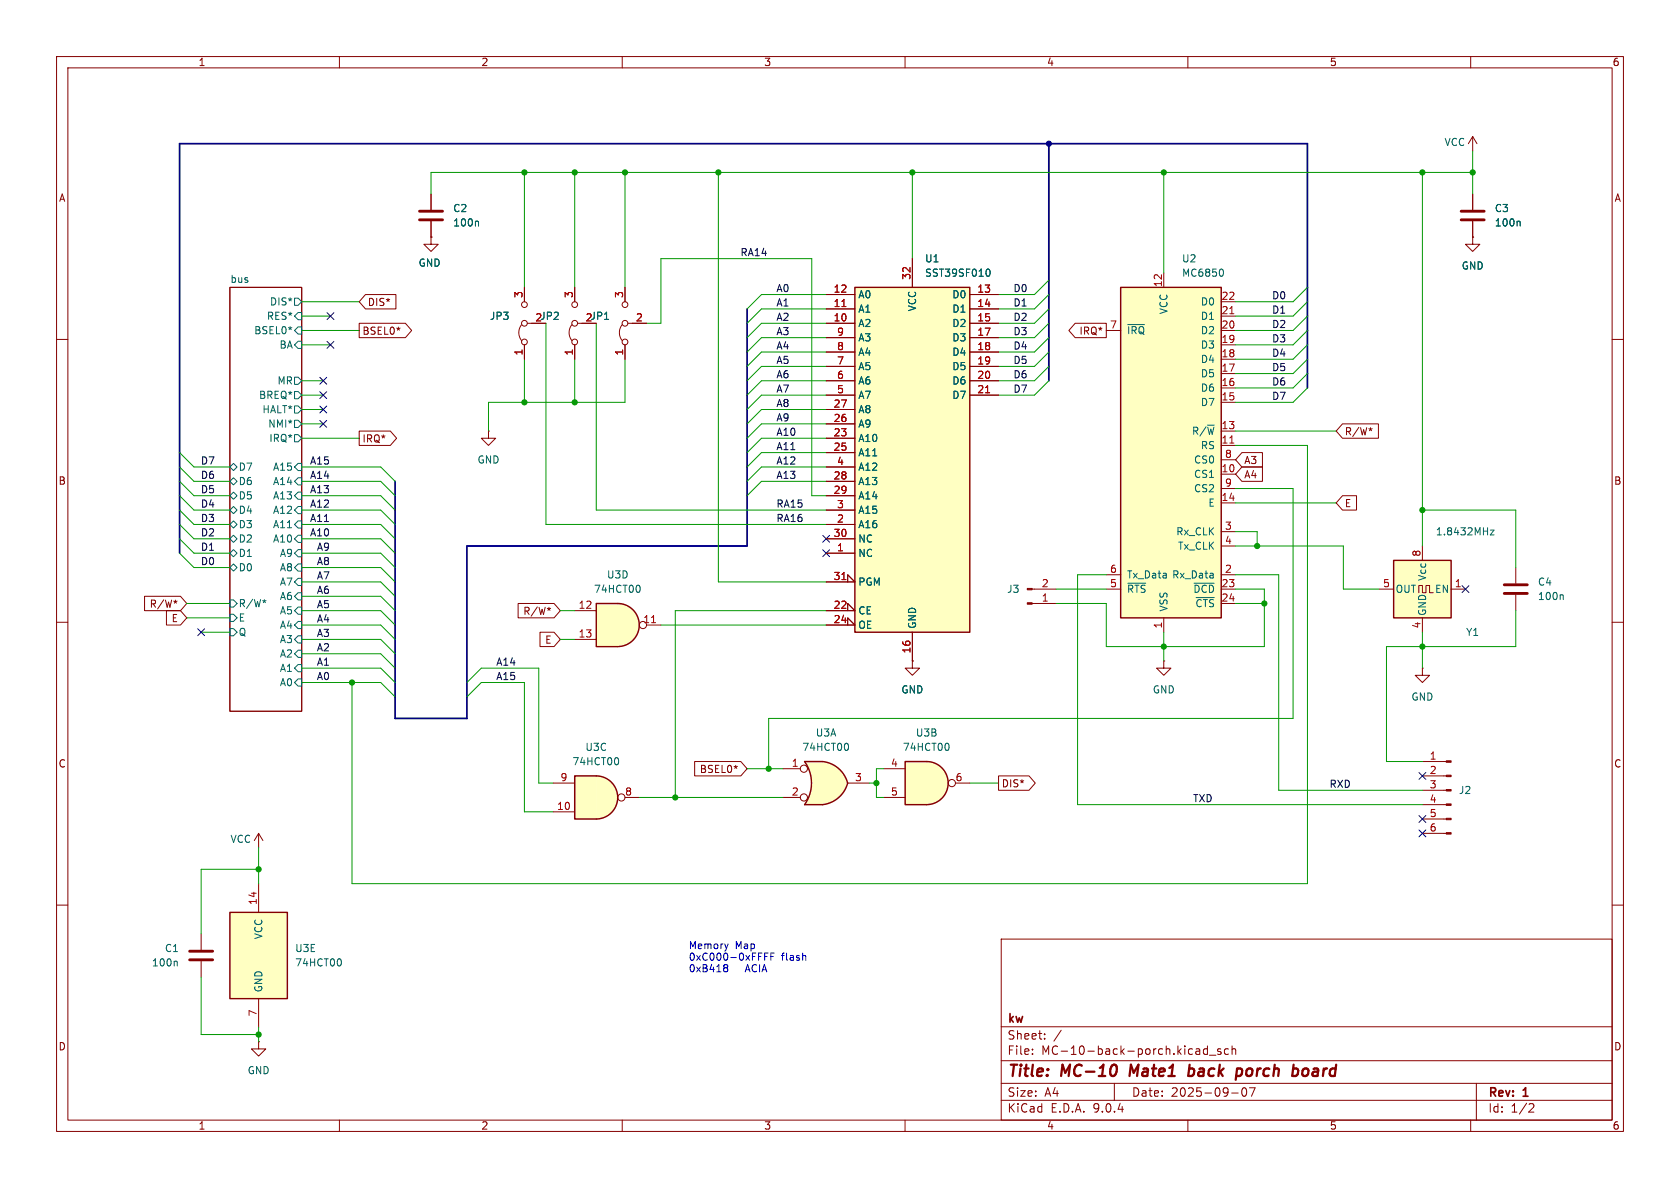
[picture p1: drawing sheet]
<svg xmlns="http://www.w3.org/2000/svg" width="297mm" height="210mm" viewBox="0 0 297 210" stroke-linecap="round" stroke-linejoin="round" font-family="sans-serif">
<g fill="none" stroke="#840000" stroke-width=".18">
<path d="M10 10h277v190h-277zM12 12h273v186h-273zM60 10v2M110 10v2M160 10v2M210 10v2M260 10v2M40.6 50.8h12.7v74.9h-12.7zM10 60h2M86.4 76.2v1.3h1.2l-1.2 1.2-1.3-1.2h1.3M86.4 76.2h.1M285 60h2"/>
<path d="M10 110h2M161.3 116.8v1.3h1.3l-1.3 1.3-1.3-1.3h1.3M161.3 116.8h.1M268 100.3v2.8M268 105.2v2.8M285 110h2M10 160h2M177 166h108v32h-108zM285 160h2M60 198v2M110 198v2M160 198v2"/>
<path d="M177 194.5h108M177 191.5h108M177 187.5h108M177 181.5h108M182.5 186.3v.1M182.5 185.5v.1M184.7 183.6v.1M184.7 182.8v.1M187.6 182.1l-1.3 2M197 191.5v3M210 198v2M211.6 185.4h.3l.2 .2v.8"/>
<path d="M212.1 186.3l-.5 .1M212.1 185.8h-.5M213.5 185.5l-.5-.1-.3 .3v.4l.2 .2h.6M213.5 184.9v1.5M213.8 186.5h1.2M215.8 185.5l-.3-.1-.3 .2 .1 .2 .5 .2v.3h-.6M217.2 185.5l-.5-.1-.2 .3v.4l.1 .2h.6M217.7 193.2h1.2M217.8 185.5l.2-.1 .4 .1 .1 .9M217.8 184.9v1.5M220.2 192.4l-.2-.1a.81 .81 0 0 0-.6 .6 .81 .81 0 0 0 .3 .8l.2 .1a.81 .81 0 0 0 .3-1.4M221.9 192.3l-.7 1.5"/>
<path d="M260 198v2M261 191.5v6.5M270.5 195.1l.5 .1 .2 .3-1 1.1h1"/>
</g>
<path d="M197.1 188.2l.2 .1a1.54 1.54 0 0 1-.2 1.7M199.9 188.2l-.2 2M210.2 189l.2-.1 .6 .1M210.3 188.2l-.2 2M210.9 190a.66 .66 0 0 1-.8 .1M219.3 188.9l.3 .4-.1 .5-.2 .3M231 188.9a.62 .62 0 0 0-.7 .4v.7a.52 .52 0 0 0 .7 .1" fill="none" stroke="#840000" stroke-width=".4"/>
<g fill="none" stroke="#006464" stroke-width=".18">
<path d="M51.6 57.9l-.3 .1M52.1 52.7h.6l.6 .6-.6 .7h-.6zM52.7 55.2h.6v1.3h-.6l-.6-.6zM52.7 57.8h.6v1.3h-.6l-.6-.7zM52.1 71.8h.6l.6 .6-.6 .6h-.6zM52.1 69.2h.6l.6 .7-.6 .6h-.6zM52.1 66.7h.6l.6 .6-.6 .6h-.6zM52.1 74.3h.6l.6 .6-.6 .7h-.6zM52.1 76.8h.6l.6 .7-.6 .6h-.6zM52.7 60.3h.6v1.3h-.6l-.6-.6zM40.6 82.6l.7-.7 .6 .7-.6 .6zM40.6 95.3l.7-.7 .6 .7-.6 .6z"/>
<path d="M40.6 85.1l.7-.6 .6 .6-.6 .6zM40.6 90.2l.7-.7 .6 .7-.6 .6zM40.6 87.6l.7-.6 .6 .6-.6 .7zM40.6 92.7l.7-.6 .6 .6-.6 .6zM41.3 97.2l.6 .6-.6 .6-.7-.6zM52.1 95.3l.6-.7h.6v1.3h-.6zM52.7 81.9h.6v1.3h-.6l-.6-.6zM52.7 87h.6v1.3h-.6l-.6-.7zM52.7 89.5h.6v1.3h-.6l-.6-.6zM52.7 84.5h.6v1.2h-.6l-.6-.6zM52.7 99.7h.6v1.3h-.6l-.6-.7zM52.7 97.2h.6v1.2h-.6l-.6-.6z"/>
<path d="M52.7 92.1h.6v1.2h-.6l-.6-.6zM40.6 100.3l.7-.6 .6 .6-.6 .7zM40.6 106h.7l.6 .7-.6 .6h-.7zM40.6 108.6h.7l.6 .6-.6 .7h-.7zM40.6 111.1h.7l.6 .7-.6 .6h-.7zM47 106.2l-.3 .1 .2 .2M52.1 113l.6-.6h.6v1.3h-.6zM52.7 107.3h.6v1.3h-.6l-.6-.6zM52.7 104.8h.6v1.2h-.6l-.6-.6zM52.7 102.2h.6v1.3h-.6l-.6-.6zM52.7 109.9h.6v1.2h-.6l-.6-.6zM52.7 117.5h.6v1.2h-.6l-.6-.6z"/>
<path d="M52.7 114.9h.6v1.3h-.6l-.6-.6zM276.2 105.1l.2 .2v.7M52.7 120h.6v1.3h-.6l-.6-.6z"/>
</g>
<path d="M265.9 103.4h4.1M265.9 104.9h4.1" fill="none" stroke="#840000" stroke-width=".51"/>
<path d="M142.2 134.6h3.2M142.2 142.2h3.2" fill="none" stroke="#ffffc2" stroke-width=".18"/>
<g fill="#ffffc2" stroke="#ffffc2" stroke-width=".18">
<path d="M144.8 137.1l5.1 1.3a5.2 5.2 0 0 1-4.5 3.8z"/>
<path d="M145.4 134.6a5.1 5.1 0 0 1 4.5 3.8l-5 1.3z"/>
</g>
<path d="M142.2 134.6h3.2v7.6h-3.2a6.7 6.7 0 0 0 0-7.6z" fill="#ffffc2"/>
<path d="M145.4 134.6h-3.2a6.6 6.6 0 0 1 0 7.6h3.2M145.4 134.6a5.2 5.2 0 0 1 4.5 3.8 5.2 5.2 0 0 1-4.5 3.8" fill="none" stroke="#840000" stroke-width=".25"/>
<g fill="none" stroke="#840000" stroke-width=".18">
<path d="M76.2 41.9v1.3h1.3l-1.3 1.3-1.3-1.3h1.3M76.2 41.9h.1M182.5 106.7h4.2M182.5 104.1h4.2M205.7 116.8v1.3h1.3l-1.3 1.3-1.2-1.3h1.2M205.7 116.8h.1M138.4 135.9h3.1M149.9 138.4h3.8M138.4 141h3.1"/>
<circle cx="142.1" cy="135.9" r=".63"/>
<circle cx="142.1" cy="141" r=".63"/>
</g>
<path d="M149.8 131.5l.2 .4-.2 .7" fill="none" stroke="#006464" stroke-width=".18"/>
<g fill="#840000" stroke="#840000" stroke-width=".18">
<path d="M181.6 106.6h.9v.2h-.9z"/>
<path d="M181.6 104h.9v.3h-.9z"/>
</g>
<path d="M163.8 134.6a3.8 3.8 0 0 1 3.8 3.8 3.8 3.8 0 0 1-3.8 3.8z" fill="#ffffc2" stroke="#ffffc2" stroke-width=".18"/>
<path d="M160 134.6h3.8v7.6h-3.8z" fill="#ffffc2"/>
<path d="M160 134.6h3.8a3.8 3.8 0 0 1 3.8 3.8 3.8 3.8 0 0 1-3.8 3.8h-3.8z" fill="none" stroke="#840000" stroke-width=".25"/>
<g fill="none" stroke="#840000" stroke-width=".18">
<path d="M76.2 34.3v2.8M76.2 39.1v2.8M156.2 135.9h3.8M168.9 138.4h2.5M156.2 141h3.8"/>
<circle cx="168.3" cy="138.4" r=".63"/>
</g>
<path d="M84.4 39.1l.2 .2v.6M167.6 131.5l.2 .4-.2 .7" fill="none" stroke="#006464" stroke-width=".18"/>
<path d="M74.2 37.3h4M74.2 38.9h4" fill="none" stroke="#840000" stroke-width=".51"/>
<path d="M246.4 99.1h10.1v10.1h-10.1z" fill="#ffffc2"/>
<path d="M246.4 99.1h10.1v10.1h-10.1z" fill="none" stroke="#840000" stroke-width=".25"/>
<path d="M251.5 96.5v2.6M243.8 104.1h2.6M250.8 104.8v-1.3h.7v1.3h.6v-1.3h.6v1.3h.7M251.5 118.1v1.3h1.2l-1.2 1.3-1.3-1.3h1.3M251.5 118.1h.1M251.5 109.2v2.6M256.5 104.1h2.6" fill="none" stroke="#840000" stroke-width=".18"/>
<path d="M263.5 93.7h.6l-.6 .9h.6" fill="none" stroke="#006464" stroke-width=".18"/>
<path d="M109.2 106.7a3.8 3.8 0 0 1 3.8 3.8 3.8 3.8 0 0 1-3.8 3.8z" fill="#ffffc2" stroke="#ffffc2" stroke-width=".18"/>
<path d="M105.4 106.7h3.8v7.6h-3.8z" fill="#ffffc2"/>
<path d="M105.4 106.7h3.8a3.8 3.8 0 0 1 3.8 3.8 3.8 3.8 0 0 1-3.8 3.8h-3.8z" fill="none" stroke="#840000" stroke-width=".25"/>
<g fill="none" stroke="#840000" stroke-width=".18">
<path d="M110 57.4a2.26 2.26 0 0 0 0 2.8M110.5 50.8v2.5M111 57.2h3.3M110.5 61v2.5M101.6 108h3.8M101.6 113h3.8M114.3 110.5h2.5"/>
<circle cx="110.5" cy="53.8" r=".51"/>
<circle cx="110.5" cy="57.2" r=".51"/>
<circle cx="110.5" cy="60.5" r=".51"/>
<circle cx="113.7" cy="110.5" r=".63"/>
</g>
<path d="M115.2 110.1h.7" fill="none" stroke="#a90000" stroke-width=".18"/>
<path d="M113 103.5l.2 .4-.2 .8" fill="none" stroke="#006464" stroke-width=".18"/>
<path d="M151.1 50.8h20.3v61h-20.3z" fill="#ffffc2"/>
<path d="M151.1 50.8h20.3v61h-20.3z" fill="none" stroke="#840000" stroke-width=".25"/>
<g fill="none" stroke="#840000" stroke-width=".18">
<path d="M260.3 24.1v2.6M260.3 34.3v2.8M260.3 39.1v2.8M260.3 24.1l-.7 1.3M260.3 24.1l.8 1.3M92.2 57.4a2.26 2.26 0 0 0 0 2.8M92.7 50.8v2.5M93.2 57.2h.8M101.1 57.4a2.26 2.26 0 0 0 0 2.8M101.6 50.8v2.5M102.1 57.2h.8M146 52.1h5.1"/>
<path d="M146 54.6h5.1M146 57.2h5.1M146 59.7h5.1M161.3 45.7v5.1M171.4 52.1h5.1M171.4 54.6h5.1M171.4 57.2h5.1M171.4 59.7h5.1M260.3 41.9v1.3h1.3l-1.3 1.3-1.2-1.3h1.2M260.3 41.9h.1M92.7 61v2.5M101.6 61v2.5"/>
<path d="M146 62.2h5.1M146 64.8h5.1M146 67.3h5.1M146 69.9h5.1M146 72.4h5.1M146 74.9h5.1M146 77.5h5.1M171.4 62.2h5.1M171.4 64.8h5.1M171.4 67.3h5.1M171.4 69.9h5.1M146 80h5.1"/>
<path d="M146 82.6h5.1M146 85.1h5.1M146 87.6h5.1M146 90.2h5.1M146 92.7h5.1M146 95.3h5.1M146 97.8h5.1M146 102.9h5.1l-1.2-1.3v1.3M146 108h5.1l-1.2-1.3v1.3M146 110.5h5.1l-1.2-1.3v1.3M161.3 111.8v5M251.5 134.6h4.2"/>
<path d="M251.5 137.2h4.2M251.5 139.7h4.2M45.7 147.3l-.7 1.3M45.7 147.3l.8 1.3M45.7 147.3v2.6M251.5 142.2h4.2M251.5 144.8h4.2M251.5 147.3h4.2M35.6 165.1v2.8M35.6 169.9v2.8"/>
<circle cx="92.7" cy="57.2" r=".51"/>
<circle cx="92.7" cy="53.8" r=".51"/>
<circle cx="101.6" cy="53.8" r=".51"/>
<circle cx="101.6" cy="57.2" r=".51"/>
<circle cx="92.7" cy="60.5" r=".51"/>
<circle cx="101.6" cy="60.5" r=".51"/>
</g>
<path d="M148.8 54.2h.8M174.2 69.4h.8M148.8 102.5h.8" fill="none" stroke="#a90000" stroke-width=".18"/>
<path d="M268.6 39.1l.1 .2v.6M174.6 47.6a.68 .68 0 0 1 .5 .6 .68 .68 0 0 1-.5 .6M31.2 169.9l.1 .2v.7" fill="none" stroke="#006464" stroke-width=".18"/>
<g fill="#840000" stroke="#840000" stroke-width=".18">
<path d="M255.7 134.5h.8v.2h-.8z"/>
<path d="M255.7 137h.8v.3h-.8z"/>
<path d="M255.7 139.6h.8v.2h-.8z"/>
<path d="M255.7 142.1h.8v.3h-.8z"/>
<path d="M255.7 144.7h.8v.2h-.8z"/>
<path d="M255.7 147.2h.8v.2h-.8z"/>
</g>
<path d="M258.3 37.3h4.1M258.3 38.9h4.1M33.5 168.1h4.1M33.5 169.7h4.1" fill="none" stroke="#840000" stroke-width=".51"/>
<path d="M198.1 50.8h17.8v58.4h-17.8z" fill="#ffffc2"/>
<path d="M198.1 50.8h17.8v58.4h-17.8z" fill="none" stroke="#840000" stroke-width=".25"/>
<g fill="none" stroke="#840000" stroke-width=".18">
<path d="M195.6 58.4h2.5M205.7 48.3v2.5M215.9 53.3h2.5M215.9 55.9h2.5M215.9 58.4h2.5M215.9 61h2.5M215.9 63.5h2.5M215.9 66h2.5M215.9 68.6h2.5M215.9 71.1h2.5M215.9 76.2h2.5M215.9 78.7h2.5"/>
<path d="M215.9 81.3h2.5M215.9 83.8h2.5M215.9 86.4h2.5M215.9 88.9h2.5M215.9 94h2.5M215.9 96.5h2.5M195.6 101.6h2.5M195.6 104.1h2.5M205.7 109.2v2.6M215.9 101.6h2.5M215.9 104.1h2.5M215.9 106.7h2.5"/>
<path d="M45.7 184.2v1.2h1.3l-1.3 1.3-1.3-1.3h1.3M45.7 184.2h.1"/>
</g>
<path d="M217.4 55.5h.7M217.4 78.3h.7" fill="none" stroke="#a90000" stroke-width=".18"/>
<path d="M199.4 57.4h2.9M216 47.6a.79 .79 0 0 1 0 1.2M199.4 103.1h3.2M211.1 103.1h3.6M211.5 105.6h3.2" fill="none" stroke="#006464" stroke-width=".18"/>
<path d="M40.6 161.3h10.2v15.2h-10.2z" fill="#ffffc2"/>
<path d="M40.6 161.3h10.2v15.2h-10.2z" fill="none" stroke="#840000" stroke-width=".25"/>
<path d="M45.7 156.2v5.1M45.7 176.5v5.1" fill="none" stroke="#840000" stroke-width=".18"/>
<path d="M60.2 169.5l.1 .5-.1 .7" fill="none" stroke="#006464" stroke-width=".18"/>
<path d="M105.4 137.2a3.8 3.8 0 0 1 3.8 3.8 3.8 3.8 0 0 1-3.8 3.8z" fill="#ffffc2" stroke="#ffffc2" stroke-width=".18"/>
<path d="M101.6 137.2h3.8v7.6h-3.8z" fill="#ffffc2"/>
<path d="M101.6 137.2h3.8a3.8 3.8 0 0 1 3.8 3.8 3.8 3.8 0 0 1-3.8 3.8h-3.8z" fill="none" stroke="#840000" stroke-width=".25"/>
<g fill="none" stroke="#840000" stroke-width=".18">
<path d="M76.2 34.3v2.8M76.2 39.1v2.8M260.3 34.3v2.8M260.3 39.1v2.8M63.5 57.1h8.2l1.1 1.3-1.1 1.3h-8.2zM64.6 52.1h5.4v2.5h-5.4l-1.1-1.3zM70.7 58l-.3 .1M76.2 41.9h.1M92.7 50.8v2.5M101.6 50.8v2.5M110.5 50.8v2.5M111.8 57.2h2.5"/>
<path d="M146 57.2h5.1M146 52.1h5.1M146 54.6h5.1M146 59.7h5.1M161.3 45.7v5.1M171.4 57.2h5.1M171.4 52.1h5.1M171.4 54.6h5.1M171.4 59.7h5.1M190.1 57.1h5.5v2.6h-5.5l-1.1-1.3zM260.3 41.9h.1M63.5 76.2h5.5l1.1 1.3-1.1 1.2h-5.5z"/>
<path d="M92.7 61v2.5M101.6 61v2.5M110.5 61v2.5M146 62.2h5.1M146 64.8h5.1M146 67.3h5.1M146 69.9h5.1M146 72.4h5.1M146 74.9h5.1M146 77.5h5.1M171.4 62.2h5.1M171.4 64.8h5.1"/>
<path d="M171.4 67.3h5.1M171.4 69.9h5.1M237.3 74.9h6.4v2.6h-6.4l-1.1-1.3zM242.6 75.8l-.3 .1 .2 .2M146 80h5.1M146 82.6h5.1M146 85.1h5.1M146 87.6h5.1M146 90.2h5.1M146 92.7h5.1M146 95.3h5.1M146 97.8h5.1"/>
<path d="M219.6 82.5h3.6v2.6h-3.6l-1.2-1.3zM219.6 80h3.6v2.6h-3.6l-1.2-1.3zM237.3 87.6h2.5v2.6h-2.5l-1.1-1.3zM25.6 105.4h6.3l1.1 1.3-1.1 1.3h-6.3zM29.4 107.9h2.5l1.1 1.3-1.1 1.3h-2.5zM31.3 106.3l-.3 .1 .2 .2M91.6 106.7h6.3l1.2 1.3-1.2 1.2h-6.3zM95.5 111.8h2.4l1.2 1.2-1.2 1.3h-2.4zM97.3 107.5l-.3 .2 .2 .2M146 102.9h5.1l-1.2-1.3v1.3M146 108h5.1l-1.2-1.3v1.3M146 110.5h5.1l-1.2-1.3v1.3"/>
<path d="M161.3 116.8h.1M161.3 111.8v5M97.8 138.4h3.8M122.8 134.6h8.2l1.1 1.3-1.1 1.3h-8.2zM130.4 135.5l-.3 .1M176.5 137.2h5.4l1.1 1.2-1.1 1.3h-5.4zM97.8 143.5h3.8M110.5 141h2.5"/>
<circle cx="109.9" cy="141" r=".63"/>
</g>
<path d="M84.4 39.1l.2 .2v.6M268.6 39.1l.1 .2v.6M174.6 47.6a.68 .68 0 0 1 .5 .6 .68 .68 0 0 1-.5 .6M109.2 134l.2 .4-.2 .7" fill="none" stroke="#006464" stroke-width=".18"/>
<path d="M185.4 25.4v41.9M132.1 54.6v41.9h-49.6v30.5h-12.7v-41.9M231.1 68.6v-43.2h-199.4v72.4" fill="none" stroke="#000084" stroke-width=".3"/>
<g fill="none" stroke="#009600" stroke-width=".18">
<path d="M92.7 30.5v20.3M101.6 30.5v20.3M110.5 30.5v20.3M127 30.5v72.4h19M161.3 30.5v15.2M205.7 30.5v17.8M251.5 30.5v66M260.3 30.5h-184.1v3.8M260.3 26.7v7.6M53.3 58.4h10.2M53.3 55.9h5.1M53.3 53.3h10.2"/>
<path d="M96.5 57.2v35.5h49.5M105.4 57.2v33h40.6M114.3 57.2h2.5v-11.5h26.7v41.9h2.5M146 57.2h-11.4l-2.5 2.5M146 52.1h-11.4l-2.5 2.5M146 54.6h-11.4l-2.5 2.6M146 59.7h-11.4l-2.5 2.5M185.4 54.6l-2.5 2.6h-6.4M185.4 49.5l-2.5 2.6h-6.4M185.4 52.1l-2.5 2.5h-6.4M185.4 59.7l-2.5 2.5h-6.4M185.4 57.2l-2.5 2.5h-6.4"/>
<path d="M231.1 55.9l-2.5 2.5h-10.2M231.1 53.3l-2.5 2.6h-10.2M231.1 58.4l-2.5 2.6h-10.2M231.1 50.8l-2.5 2.5h-10.2M53.3 72.4h3.8M53.3 61h5.1M53.3 67.3h3.8M53.3 69.9h3.8M53.3 74.9h3.8M53.3 77.5h10.2M92.7 63.5v7.6M101.6 63.5v7.6"/>
<path d="M110.5 63.5v7.6h-24.1v5.1M146 72.4h-11.4l-2.5 2.5M146 62.2h-11.4l-2.5 2.6M146 64.8h-11.4l-2.5 2.5M146 67.3h-11.4l-2.5 2.6M146 69.9h-11.4l-2.5 2.5M146 74.9h-11.4l-2.5 2.6M146 77.5h-11.4l-2.5 2.5M185.4 62.2l-2.5 2.6h-6.4M185.4 64.8l-2.5 2.5h-6.4M185.4 67.3l-2.5 2.6h-6.4M218.4 78.7h12.7v77.5h-168.9v-35.5"/>
<path d="M218.4 76.2h17.8M231.1 68.6l-2.5 2.5h-10.2M231.1 61l-2.5 2.5h-10.2M231.1 63.5l-2.5 2.5h-10.2M231.1 66l-2.5 2.6h-10.2M31.7 85.1l2.6 2.5h6.3M31.7 97.8l2.6 2.5h6.3M31.7 90.2l2.6 2.5h6.3M31.7 92.7l2.6 2.6h6.3M31.7 80l2.6 2.6h6.3M31.7 82.6l2.6 2.5h6.3M31.7 87.6l2.6 2.6h6.3"/>
<path d="M31.7 95.3l2.6 2.5h6.3M53.3 87.6h14l2.5 2.6M53.3 92.7h14l2.5 2.6M53.3 95.3h14l2.5 2.5M53.3 82.6h14l2.5 2.5M53.3 85.1h14l2.5 2.5M53.3 90.2h14l2.5 2.5M53.3 97.8h14l2.5 2.5M146 80h-11.4l-2.5 2.6M146 82.6h-11.4l-2.5 2.5M146 85.1h-11.4l-2.5 2.5M218.4 88.9h17.8"/>
<path d="M218.4 86.4h10.2v40.6h-92.7v8.9M218.4 96.5h19.1v7.6h6.3M218.4 94h3.8v2.5M251.5 90.2h16.5v10.1M33 106.7h7.6M33 109.2h7.6M35.6 111.8h5M53.3 115.6h14l2.5 2.5M53.3 100.3h14l2.5 2.6M53.3 108h14l2.5 2.5M53.3 113h14l2.5 2.6M53.3 110.5h14l2.5 2.5"/>
<path d="M53.3 105.4h14l2.5 2.6M53.3 102.9h14l2.5 2.5M53.3 118.1h14l2.5 2.6M99.1 108h2.5M99.1 113h2.5M116.8 110.5h29.2M146 108h-26.6v33M186.7 104.1h8.9M195.6 101.6h-5.1v40.6h61M205.7 111.8v5M218.4 104.1h5.1v10.2h-27.9v-7.6h-8.9M218.4 106.7h5.1"/>
<path d="M218.4 101.6h7.7v38.1h25.4M251.5 111.8v6.3M268 108v6.3h-22.9v20.3h6.4M53.3 120.7h14l2.5 2.5M82.5 123.2l2.6-2.5h7.6v22.8h5.1M82.5 120.7l2.6-2.6h10.1v20.3h2.6M132.1 135.9h6.3M153.7 138.4h1.2M156.2 135.9h-1.3v5.1h1.3M171.4 138.4h5.1M45.7 153.7h-10.1v11.4M45.7 149.9v6.3"/>
<path d="M113 141h25.4M35.6 172.7v10.2h10.1M45.7 181.6v2.6"/>
</g>
<g fill="none" stroke="#000084" stroke-width=".18">
<path d="M57.8 55.3l1.2 1.2M59 55.3l-1.2 1.2M56.5 66.7l1.3 1.2M56.5 71.8l1.3 1.2M56.5 74.3l1.3 1.2M56.5 69.2l1.3 1.3M57.8 66.7l-1.3 1.2M57.8 71.8l-1.3 1.2M57.8 74.3l-1.3 1.2M57.8 69.2l-1.3 1.3M57.8 60.4l1.2 1.2M59 60.4l-1.2 1.2"/>
<path d="M145.4 97.2l1.3 1.2M145.4 94.6l1.3 1.3M146.7 97.2l-1.3 1.2M146.7 94.6l-1.3 1.3M35 111.2l1.2 1.2M36.2 111.2l-1.2 1.2M258.5 103.5l1.2 1.2M259.7 103.5l-1.2 1.2M250.9 136.6l1.2 1.2M252.1 136.6l-1.2 1.2M250.9 146.7l1.2 1.2M250.9 144.2l1.2 1.2"/>
<path d="M252.1 146.7l-1.2 1.2M252.1 144.2l-1.2 1.2"/>
</g>
<path d="M128.7 166.9l-.3 .8M133.2 170.6a.61 .61 0 0 0-.3 .8 .61 .61 0 0 0 .8 .3M134.3 170.5v1.3M134.7 171.8l.4-1.3 .5 1.3M134.8 171.4h.6M135.2 169.1h.4M135.8 168.5h-.6v1.2M136.3 169.1h.4M136.9 168.5h-.6v1.2M142.3 168.9l.1 .2v.6" fill="none" stroke="#0000c2" stroke-width=".18"/>
<path d="M148.8 54.2h.8M174.2 69.4h.8M148.8 102.5h.8" fill="none" stroke="#a90000" stroke-width=".18"/>
<g fill="#009600" stroke="#009600" stroke-width=".18">
<circle cx="101.6" cy="30.5" r=".46"/>
<circle cx="92.7" cy="30.5" r=".46"/>
<circle cx="101.6" cy="71.1" r=".46"/>
<circle cx="92.7" cy="71.1" r=".46"/>
<circle cx="45.7" cy="153.7" r=".46"/>
<circle cx="62.2" cy="120.7" r=".46"/>
<circle cx="45.7" cy="182.9" r=".46"/>
<circle cx="127" cy="30.5" r=".46"/>
<circle cx="110.5" cy="30.5" r=".46"/>
<circle cx="161.3" cy="30.5" r=".46"/>
<circle cx="119.4" cy="141" r=".46"/>
<circle cx="251.5" cy="90.2" r=".46"/>
<circle cx="251.5" cy="114.3" r=".46"/>
<circle cx="205.7" cy="30.5" r=".46"/>
<circle cx="135.9" cy="135.9" r=".46"/>
<circle cx="154.9" cy="138.4" r=".46"/>
<circle cx="251.5" cy="30.5" r=".46"/>
<circle cx="260.3" cy="30.5" r=".46"/>
<circle cx="223.5" cy="106.7" r=".46"/>
<circle cx="222.2" cy="96.5" r=".46"/>
<circle cx="205.7" cy="114.3" r=".46"/>
</g>
<circle cx="185.4" cy="25.4" r=".46" fill="#000084" stroke="#000084" stroke-width=".18"/>
<g font-size="2.8" fill="#840000">
<text x="178" y="190.9">Title:</text>
<text x="187.7" y="190.9">MC-10</text>
<text x="200.6" y="190.9">Mate1</text>
<text x="211.7" y="190.9">back</text>
<text x="221" y="190.9">porch</text>
<text x="231.7" y="190.9">board</text>
</g>
<g font-size="2.1" fill="#840000">
<text x="178" y="184">Sheet:</text>
<text x="178" y="181.2">kw</text>
<text x="178" y="186.7">File:</text>
<text x="184.1" y="186.7">MC-10-back-porch.kicad_sch</text>
<text x="178" y="196.9">KiCad</text>
<text x="178" y="194.1">Size:</text>
<text x="184.7" y="194.1">A4</text>
<text x="185.7" y="196.9">E.D.A.</text>
<text x="193.3" y="196.9">9.0.4</text>
<text x="200" y="194.1">Date:</text>
<text x="207" y="194.1">2025-09-07</text>
<text x="263" y="194.3">Rev:</text>
<text x="263" y="196.9">Id:</text>
<text x="267.1" y="196.9">1/2</text>
<text x="269.4" y="194.3">1</text>
</g>
<g font-size="1.8" fill="#840000">
<text x="35" y="11.9">1</text>
<text x="85" y="11.9">2</text>
<text x="135" y="11.9">3</text>
<text x="185" y="11.9">4</text>
<text x="235" y="11.9">5</text>
<text x="285" y="11.9">6</text>
<text x="10.3" y="35.9">A</text>
<text x="285.3" y="35.9">A</text>
<text x="64" y="59.4">BSEL0*</text>
<text x="64.9" y="54.3">DIS*</text>
<text x="190.7" y="59.4">IRQ*</text>
<text x="237.6" y="77.2">R/W*</text>
<text x="64" y="78.4">IRQ*</text>
<text x="219.9" y="82.2">A3</text>
<text x="10.3" y="85.9">B</text>
<text x="219.9" y="84.8">A4</text>
<text x="237.6" y="89.9">E</text>
<text x="285.3" y="85.9">B</text>
<text x="26.4" y="107.6">R/W*</text>
<text x="30.2" y="110.2">E</text>
<text x="92.4" y="108.9">R/W*</text>
<text x="96.3" y="114">E</text>
<text x="10.3" y="135.9">C</text>
<text x="123.6" y="136.8">BSEL0*</text>
<text x="285.3" y="135.9">C</text>
<text x="177" y="139.4">DIS*</text>
<text x="10.3" y="185.9">D</text>
<text x="285.3" y="185.9">D</text>
<text x="35" y="199.9">1</text>
<text x="85" y="199.9">2</text>
<text x="135" y="199.9">3</text>
<text x="185" y="199.9">4</text>
<text x="235" y="199.9">5</text>
<text x="285" y="199.9">6</text>
</g>
<g font-size="1.8" fill="#006464">
<text x="255.3" y="26">VCC</text>
<text x="80" y="37.7">C2</text>
<text x="80" y="40.2">100n</text>
<text x="264.2" y="37.7">C3</text>
<text x="264.2" y="40.2">100n</text>
<text x="73.9" y="47.3">GND</text>
<text x="163.4" y="46.6">U1</text>
<text x="208.9" y="46.6">U2</text>
<text x="258.3" y="47.9">GND</text>
<text x="40.6" y="50.1">bus</text>
<text x="151.6" y="52.9">A0</text>
<text x="163.4" y="49.1">SST39SF010</text>
<text x="168.3" y="52.9">D0</text>
<text x="208.9" y="49.1">MC6850</text>
<text x="44.8" y="59.3">BSEL0*</text>
<text x="47.1" y="56.7">RES*</text>
<text x="47.6" y="54.2">DIS*</text>
<text x="86.5" y="56.7">JP3</text>
<text x="151.6" y="55.5">A1</text>
<text x="151.6" y="58">A2</text>
<text x="162.2" y="55.1" transform="rotate(-90 162.2 55.1)">VCC</text>
<text x="168.3" y="55.5">D1</text>
<text x="168.3" y="58">D2</text>
<text x="199.1" y="59.3">~{IRQ}</text>
<text x="206.6" y="55.6" transform="rotate(-90 206.6 55.6)">VCC</text>
<text x="212.2" y="54.2">D0</text>
<text x="212.2" y="56.7">D1</text>
<text x="212.2" y="59.3">D2</text>
<text x="49.3" y="61.8">BA</text>
<text x="151.6" y="60.6">A3</text>
<text x="151.6" y="63.1">A4</text>
<text x="151.6" y="65.6">A5</text>
<text x="168.3" y="60.6">D3</text>
<text x="168.3" y="63.1">D4</text>
<text x="168.3" y="65.6">D5</text>
<text x="212.2" y="61.8">D3</text>
<text x="212.2" y="64.4">D4</text>
<text x="45.7" y="70.7">BREQ*</text>
<text x="49" y="68.2">MR</text>
<text x="151.6" y="68.2">A6</text>
<text x="151.6" y="70.7">A7</text>
<text x="168.3" y="68.2">D6</text>
<text x="168.3" y="70.7">D7</text>
<text x="212.2" y="66.9">D5</text>
<text x="212.2" y="69.4">D6</text>
<text x="212.2" y="72">D7</text>
<text x="46.3" y="73.3">HALT*</text>
<text x="47.3" y="75.8">NMI*</text>
<text x="151.6" y="73.3">A8</text>
<text x="151.6" y="75.8">A9</text>
<text x="210.6" y="77.1">R/~{W}</text>
<text x="42.1" y="83.4">D7</text>
<text x="47.5" y="78.3">IRQ*</text>
<text x="48.2" y="83.4">A15</text>
<text x="84.3" y="82.1">GND</text>
<text x="151.6" y="78.3">A10</text>
<text x="151.6" y="80.9">A11</text>
<text x="151.6" y="83.4">A12</text>
<text x="211" y="82.1">CS0</text>
<text x="212.2" y="79.6">RS</text>
<text x="42.1" y="86">D6</text>
<text x="42.1" y="88.5">D5</text>
<text x="48.2" y="88.5">A13</text>
<text x="48.2" y="86">A14</text>
<text x="151.6" y="86">A13</text>
<text x="151.6" y="88.5">A14</text>
<text x="211" y="84.7">CS1</text>
<text x="211" y="87.2">CS2</text>
<text x="213.5" y="89.8">E</text>
<text x="42.1" y="91">D4</text>
<text x="42.1" y="93.6">D3</text>
<text x="48.2" y="91">A12</text>
<text x="48.2" y="93.6">A11</text>
<text x="151.6" y="91">A15</text>
<text x="151.6" y="93.6">A16</text>
<text x="207.8" y="94.8">Rx_CLK</text>
<text x="253.7" y="94.8">1.8432MHz</text>
<text x="42.1" y="98.7">D1</text>
<text x="42.1" y="101.2">D0</text>
<text x="42.1" y="96.1">D2</text>
<text x="48.2" y="96.1">A10</text>
<text x="49.4" y="101.2">A8</text>
<text x="49.4" y="98.7">A9</text>
<text x="151.6" y="96.1">NC</text>
<text x="151.6" y="98.7">NC</text>
<text x="208.1" y="97.4">Tx_CLK</text>
<text x="42.1" y="107.5">R/W*</text>
<text x="49.4" y="106.3">A6</text>
<text x="49.4" y="103.7">A7</text>
<text x="104.9" y="105">74HCT00</text>
<text x="107.2" y="102.5">U3D</text>
<text x="151.6" y="103.7">PGM</text>
<text x="177.9" y="105">J3</text>
<text x="199.1" y="102.5">Tx_Data</text>
<text x="199.1" y="105">~{RTS}</text>
<text x="207.1" y="102.5">Rx_Data</text>
<text x="210.9" y="105">~{DCD}</text>
<text x="211.2" y="107.5">~{CTS}</text>
<text x="246.6" y="105">OUT</text>
<text x="252.3" y="102.8" transform="rotate(-90 252.3 102.8)">Vcc</text>
<text x="253.6" y="105">EN</text>
<text x="271.8" y="103.7">C4</text>
<text x="271.8" y="106.3">100n</text>
<text x="42.1" y="110.1">E</text>
<text x="42.1" y="112.6">Q</text>
<text x="49.4" y="108.8">A5</text>
<text x="49.4" y="111.4">A4</text>
<text x="49.4" y="113.9">A3</text>
<text x="151.6" y="108.8">CE</text>
<text x="151.6" y="111.4">OE</text>
<text x="162.2" y="111.3" transform="rotate(-90 162.2 111.3)">GND</text>
<text x="206.6" y="108.2" transform="rotate(-90 206.6 108.2)">VSS</text>
<text x="252.3" y="109" transform="rotate(-90 252.3 109)">GND</text>
<text x="259.1" y="112.6">Y1</text>
<text x="49.4" y="119">A1</text>
<text x="49.4" y="116.4">A2</text>
<text x="49.4" y="121.5">A0</text>
<text x="159.3" y="122.8">GND</text>
<text x="203.7" y="122.8">GND</text>
<text x="249.4" y="124.1">GND</text>
<text x="144.1" y="130.4">U3A</text>
<text x="161.8" y="130.4">U3B</text>
<text x="101.1" y="135.5">74HCT00</text>
<text x="103.4" y="132.9">U3C</text>
<text x="141.7" y="132.9">74HCT00</text>
<text x="159.5" y="132.9">74HCT00</text>
<text x="257.8" y="140.6">J2</text>
<text x="40.6" y="149.2">VCC</text>
<text x="46.6" y="166.1" transform="rotate(-90 46.6 166.1)">VCC</text>
<text x="26.8" y="171">100n</text>
<text x="29.1" y="168.5">C1</text>
<text x="52.1" y="171">74HCT00</text>
<text x="52.1" y="168.5">U3E</text>
<text x="46.6" y="175.5" transform="rotate(-90 46.6 175.5)">GND</text>
<text x="43.7" y="190.1">GND</text>
</g>
<g font-size="1.8" fill="#0f0f0f">
<text x="130.8" y="45.4">RA14</text>
<text x="137.2" y="51.7">A0</text>
<text x="179.1" y="51.7">D0</text>
<text x="224.8" y="53">D0</text>
<text x="137.2" y="56.8">A2</text>
<text x="137.2" y="54.3">A1</text>
<text x="137.2" y="59.3">A3</text>
<text x="179.1" y="59.3">D3</text>
<text x="179.1" y="56.8">D2</text>
<text x="179.1" y="54.3">D1</text>
<text x="224.8" y="58.1">D2</text>
<text x="224.8" y="55.5">D1</text>
<text x="137.2" y="64.4">A5</text>
<text x="137.2" y="61.9">A4</text>
<text x="179.1" y="64.4">D5</text>
<text x="179.1" y="61.9">D4</text>
<text x="224.8" y="65.7">D5</text>
<text x="224.8" y="63.2">D4</text>
<text x="224.8" y="60.6">D3</text>
<text x="137.2" y="67">A6</text>
<text x="137.2" y="69.5">A7</text>
<text x="179.1" y="67">D6</text>
<text x="179.1" y="69.5">D7</text>
<text x="224.8" y="70.8">D7</text>
<text x="224.8" y="68.2">D6</text>
<text x="137.2" y="77.1">A10</text>
<text x="137.2" y="72">A8</text>
<text x="137.2" y="74.6">A9</text>
<text x="35.4" y="82.2">D7</text>
<text x="54.7" y="82.2">A15</text>
<text x="137.2" y="79.7">A11</text>
<text x="137.2" y="82.2">A12</text>
<text x="35.4" y="87.3">D5</text>
<text x="35.4" y="84.7">D6</text>
<text x="35.4" y="89.8">D4</text>
<text x="54.7" y="89.8">A12</text>
<text x="54.7" y="87.3">A13</text>
<text x="54.7" y="84.7">A14</text>
<text x="137.2" y="84.7">A13</text>
<text x="137.2" y="89.8">RA15</text>
<text x="35.4" y="92.4">D3</text>
<text x="35.4" y="94.9">D2</text>
<text x="54.7" y="92.4">A11</text>
<text x="54.7" y="94.9">A10</text>
<text x="137.2" y="92.4">RA16</text>
<text x="35.4" y="100">D0</text>
<text x="35.4" y="97.4">D1</text>
<text x="55.9" y="97.4">A9</text>
<text x="55.9" y="100">A8</text>
<text x="55.9" y="102.5">A7</text>
<text x="55.9" y="105.1">A6</text>
<text x="55.9" y="107.6">A5</text>
<text x="55.9" y="112.7">A3</text>
<text x="55.9" y="110.1">A4</text>
<text x="55.9" y="115.2">A2</text>
<text x="55.9" y="117.8">A1</text>
<text x="87.6" y="117.8">A14</text>
<text x="55.9" y="120.3">A0</text>
<text x="87.6" y="120.3">A15</text>
<text x="210.8" y="141.9">TXD</text>
<text x="234.9" y="139.4">RXD</text>
</g>
<g font-size="1.8" fill="#a90000">
<text x="92.5" y="52.8" transform="rotate(-90 92.5 52.8)">3</text>
<text x="101.3" y="52.8" transform="rotate(-90 101.3 52.8)">3</text>
<text x="110.2" y="52.8" transform="rotate(-90 110.2 52.8)">3</text>
<text x="147.3" y="51.8">12</text>
<text x="161" y="49.6" transform="rotate(-90 161 49.6)">32</text>
<text x="172.7" y="51.8">13</text>
<text x="205.5" y="50.8" transform="rotate(-90 205.5 50.8)">12</text>
<text x="215.9" y="53.1">22</text>
<text x="94.5" y="56.9">2JP2</text>
<text x="103.4" y="56.9">2JP1</text>
<text x="112.3" y="56.9">2</text>
<text x="147.3" y="54.4">11</text>
<text x="147.3" y="56.9">10</text>
<text x="147.9" y="59.4">9</text>
<text x="172.7" y="54.4">14</text>
<text x="172.7" y="56.9">15</text>
<text x="172.7" y="59.4">17</text>
<text x="196.1" y="58.2">7</text>
<text x="215.9" y="55.6">21</text>
<text x="215.9" y="58.2">20</text>
<text x="92.5" y="62.9" transform="rotate(-90 92.5 62.9)">1</text>
<text x="101.3" y="62.9" transform="rotate(-90 101.3 62.9)">1</text>
<text x="110.2" y="62.9" transform="rotate(-90 110.2 62.9)">1</text>
<text x="147.9" y="62">8</text>
<text x="147.9" y="64.5">7</text>
<text x="172.7" y="62">18</text>
<text x="172.7" y="64.5">19</text>
<text x="215.9" y="60.7">19</text>
<text x="215.9" y="63.2">18</text>
<text x="215.9" y="65.8">17</text>
<text x="147.9" y="67.1">6</text>
<text x="147.9" y="69.6">5</text>
<text x="172.7" y="67.1">20</text>
<text x="172.7" y="69.6">21</text>
<text x="215.9" y="68.3">16</text>
<text x="215.9" y="70.9">15</text>
<text x="147.3" y="72.1">27</text>
<text x="147.3" y="74.7">26</text>
<text x="147.3" y="77.2">23</text>
<text x="215.9" y="75.9">13</text>
<text x="147.3" y="79.8">25</text>
<text x="147.9" y="82.3">4</text>
<text x="215.9" y="78.5">11</text>
<text x="215.9" y="83.6">10</text>
<text x="216.5" y="81">8</text>
<text x="147.3" y="84.8">28</text>
<text x="147.3" y="87.4">29</text>
<text x="147.9" y="89.9">3</text>
<text x="215.9" y="88.6">14</text>
<text x="216.5" y="86.1">9</text>
<text x="147.3" y="95">30</text>
<text x="147.9" y="92.5">2</text>
<text x="216.5" y="93.7">3</text>
<text x="147.9" y="97.5">1</text>
<text x="196.1" y="101.3">6</text>
<text x="216.5" y="96.3">4</text>
<text x="216.5" y="101.3">2</text>
<text x="251.2" y="98.5" transform="rotate(-90 251.2 98.5)">8</text>
<text x="102.2" y="107.7">12</text>
<text x="147.3" y="102.6">31</text>
<text x="147.3" y="107.7">22</text>
<text x="184.1" y="106.4">1</text>
<text x="184.1" y="103.9">2</text>
<text x="196.1" y="103.9">5</text>
<text x="215.9" y="103.9">23</text>
<text x="215.9" y="106.4">24</text>
<text x="244.4" y="103.9">5</text>
<text x="257.1" y="103.9">1</text>
<text x="102.2" y="112.8">13</text>
<text x="113.6" y="110.2">11</text>
<text x="147.3" y="110.2">24</text>
<text x="205.5" y="111.2" transform="rotate(-90 205.5 111.2)">1</text>
<text x="251.2" y="111.2" transform="rotate(-90 251.2 111.2)">4</text>
<text x="161" y="115.6" transform="rotate(-90 161 115.6)">16</text>
<text x="139.9" y="135.6">1</text>
<text x="157.4" y="135.6">4</text>
<text x="252.7" y="134.4">1</text>
<text x="252.7" y="136.9">2</text>
<text x="98.4" y="143.3">10</text>
<text x="99" y="138.2">9</text>
<text x="110.4" y="140.7">8</text>
<text x="139.9" y="140.7">2</text>
<text x="151.1" y="138.2">3</text>
<text x="157.4" y="140.7">5</text>
<text x="168.8" y="138.2">6</text>
<text x="252.7" y="139.4">3</text>
<text x="252.7" y="142">4</text>
<text x="252.7" y="144.5">5</text>
<text x="252.7" y="147.1">6</text>
<text x="45.5" y="160.1" transform="rotate(-90 45.5 160.1)">14</text>
<text x="45.5" y="179.8" transform="rotate(-90 45.5 179.8)">7</text>
</g>
<g font-size="1.8" fill="#0000c2">
<text x="121.7" y="168">Memory</text>
<text x="130" y="168">Map</text>
<text x="121.7" y="170">0xC000-0xFFFF</text>
<text x="121.7" y="172.1">0xB418 ACIA</text>
<text x="138.1" y="170">flash</text>
</g>
</svg>
